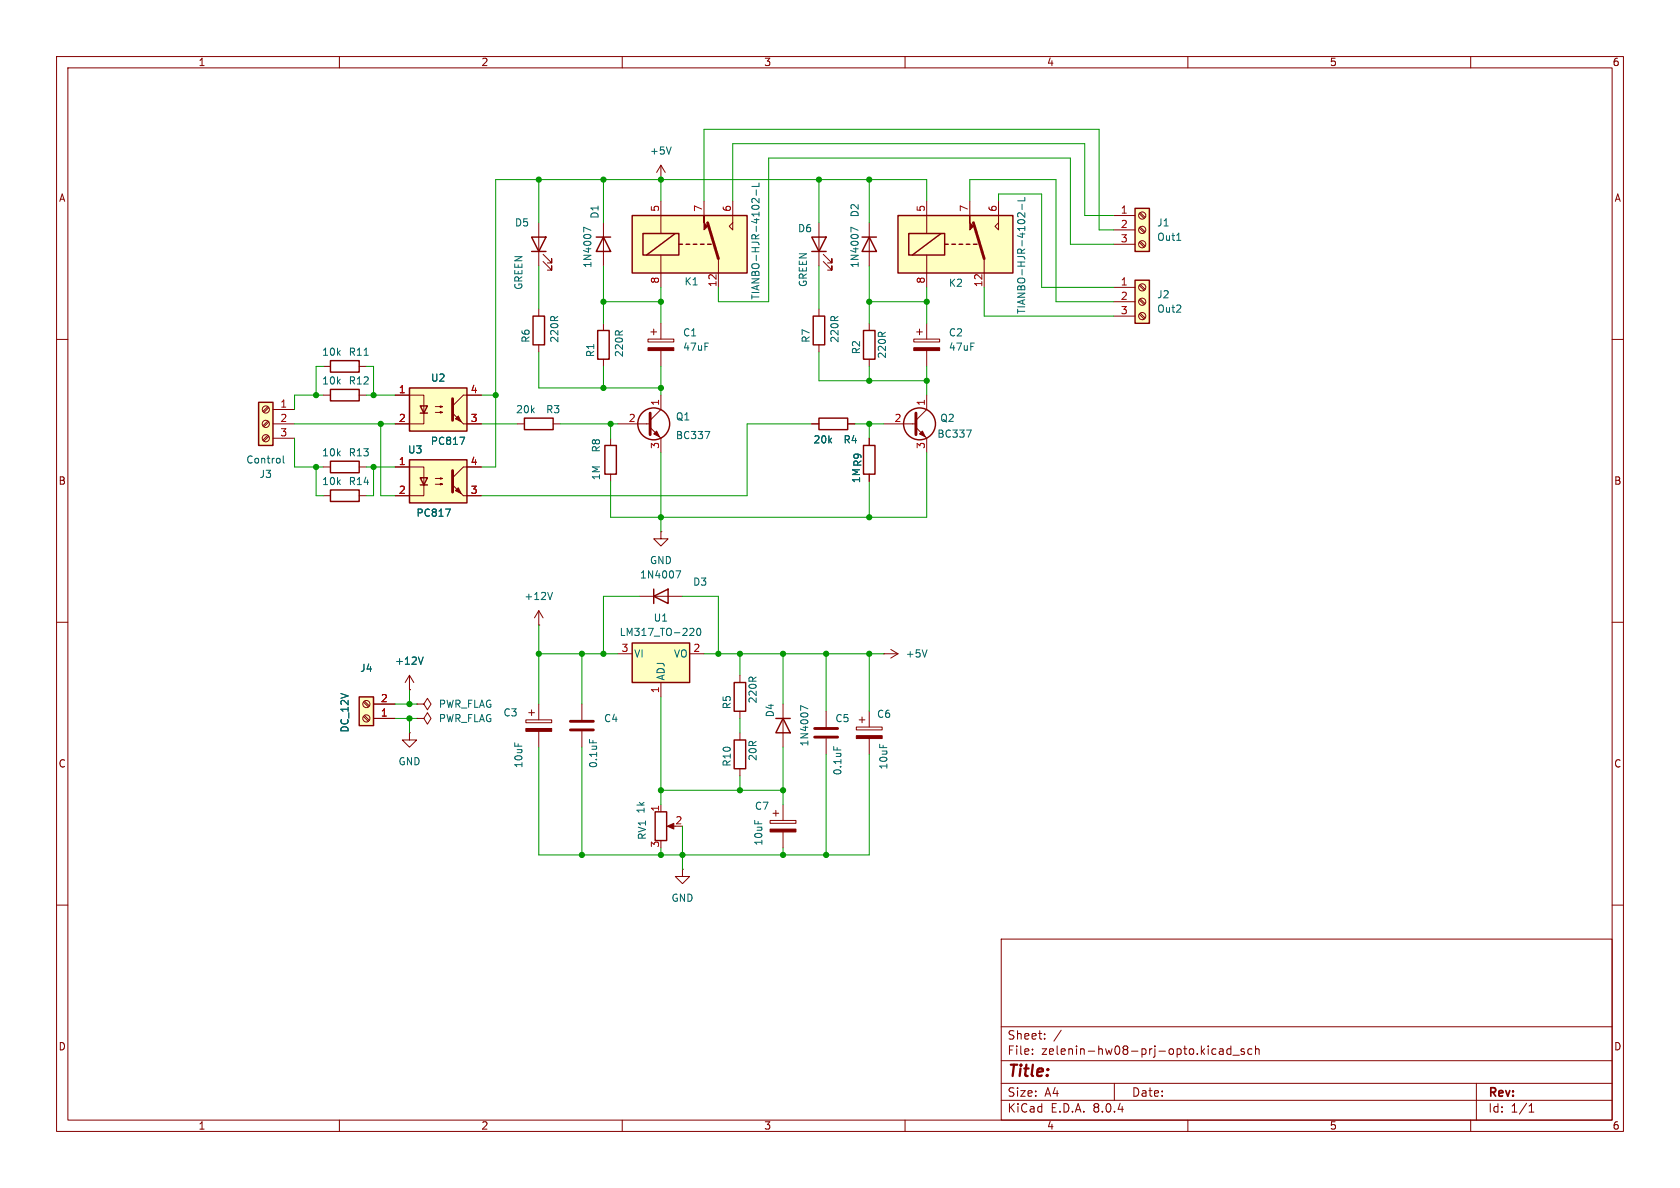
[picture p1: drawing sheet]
<svg xmlns="http://www.w3.org/2000/svg" width="297mm" height="210mm" viewBox="0 0 297 210" stroke-linecap="round" stroke-linejoin="round" font-family="sans-serif">
<g fill="none" stroke="#840000" stroke-width=".18">
<path d="M10 10h277v190h-277zM12 12h273v186h-273zM60 10v2M110 10v2M160 10v2M210 10v2M260 10v2M95.2 39.4v7.6M10 60h2M96 46.2l1.5 1.6v-.8v.8h-.7M96 45l1.5 1.5v-.8v.8h-.7M106.7 57.2v1.2"/>
<path d="M114.6 59.9h4.5v.6h-4.5zM115.1 58.7h1M115.6 58.2v1M116.8 57.2v2.7M285 60h2M91.4 74.9h1.3M97.8 74.9h1.3M106.7 63.5v1.3M107.9 77.5v1.2M116.8 62v2.8M143.5 74.9h1.3M149.9 74.9h1.2"/>
<path d="M107.9 83.8v1.3M10 110h2M72.4 119.4l-.8 1.3M72.4 119.4v2.5M72.4 119.4l.8 1.3M285 110h2M72.4 129.5v1.3h1.3l-1.3 1.3-1.3-1.3h1.3M72.4 129.5h.1M72.4 121.9h.1M73.7 124.5h1.2l.7-1.1 .6 1.1-.6 1-.7-1M73.7 124.5h.1M93 127.3h4.5v.5h-4.5z"/>
<path d="M93.5 126h1M94 125.5v1M95.2 124.5v2.8M95.2 129.3v2.8M10 160h2M116.8 142.2v1.3M118.4 146.1h1M285 160h2M177 166h108v32h-108zM60 198v2M110 198v2M160 198v2"/>
<path d="M177 194.5h108M177 191.5h108M177 187.5h108M177 181.5h108M182.5 186.3v.1M182.5 185.5v.1M184.7 183.6v.1M184.7 182.8v.1M187.6 182.1l-1.3 2M197 191.5v3M210 198v2M214.5 185.4l.5 .1"/>
<path d="M215 186.3l-.5 .1M215.6 185.5h.6v.9M216.2 185.8h-.5a.29 .29 0 0 0-.2 .3 .29 .29 0 0 0 .2 .3l.5-.1M217.6 185.5l-.4-.1-.3 .3v.4l.1 .2h.6M217.6 184.9v1.5M218 186.5h1.1M220 185.5l-.4-.1-.2 .2 .1 .2 .5 .2v.3h-.6M221.3 185.5l-.4-.1-.3 .3v.4l.1 .2h.6M222 185.5l.2-.1 .3 .1 .1 .9M222 184.9v1.5M260 198v2M261 191.5v6.5"/>
<path d="M270.3 196.6h.9M270.3 195.5l.4-.4v1.5"/>
</g>
<path d="M94 41.9h2.5l-1.3 2.6zM94 44.5h2.5M105.7 58.4h2v5.1h-2zM92.7 73.9h5.1v2h-5.1zM106.9 78.7h2.1v5.1h-2.1zM144.8 73.9h5.1v2h-5.1zM115.8 143.5h2.1v5.1h-2.1z" fill="none" stroke="#840000" stroke-width=".25"/>
<g fill="#840000" stroke="#840000" stroke-width=".18">
<path d="M118 146.1l1.1-.6v1.1z"/>
<path d="M114.6 61.5h4.5v.5h-4.5z"/>
<path d="M93 128.8h4.5v.5h-4.5z"/>
</g>
<path d="M74.8 116.1l-.4 1.3" fill="none" stroke="#006464" stroke-width=".18"/>
<path d="M63.5 123.2h2.5v5.1h-2.5z" fill="#ffffc2"/>
<g fill="none" stroke="#840000" stroke-width=".25">
<path d="M94.2 55.9h2.1v5.1h-2.1zM105.4 41.9h2.5M106.7 41.9l1.2 2.6h-2.5zM115.6 105.4l2.5-1.3v2.6zM115.6 104.1v2.6M63.5 123.2h2.5v5.1h-2.5z"/>
<circle cx="115.6" cy="74.9" r="2.82"/>
<circle cx="162.6" cy="74.9" r="2.82"/>
</g>
<g fill="none" stroke="#840000" stroke-width=".18">
<path d="M106.7 39.4v7.6M95.2 54.6v1.3M95.2 61v1.2M109.2 74.9h5.7M114.9 75.6l1.9 1.9v2.5M116.8 69.9v2.5l-1.9 1.9M156.2 74.9h5.7M161.9 75.6l1.9 1.9v2.5M163.8 69.9v2.5l-1.9 1.9M116.8 94v1.3h1.3l-1.3 1.2-1.2-1.2h1.2M116.8 94h.1M95.2 110.5h.1"/>
<path d="M95.2 108l-.7 1.2M95.2 108v2.5M95.2 108l.8 1.2M113 105.4h7.6M64.3 124.1l.8 .9M64.3 126.7l.8 .8M64.4 124l.9 .8M64.4 126.5l.9 .8M66 127h3.8M66 124.5h3.8M102.9 124.5v2.8M102.9 129.3v2.8"/>
<circle cx="64.8" cy="124.5" r=".63"/>
<circle cx="64.8" cy="127" r=".63"/>
</g>
<path d="M114.9 73v3.8M161.9 73v3.8M100.8 129h4.1M100.8 127.5h4.1" fill="none" stroke="#840000" stroke-width=".51"/>
<path d="M104.5 40.7l-1.3-.5v.8M124.6 76.3h.9l-.6 1.2M170.9 76h.8l-.5 1.3M97.7 104.7l-.5 1.3M119.5 100.9h.8l-.5 1.3M104.2 130.7v.6" fill="none" stroke="#006464" stroke-width=".18"/>
<g fill="#840000" stroke="#840000" stroke-width=".18">
<path d="M162.6 76.7l.5-.5 .5 1z"/>
<path d="M115.6 76.7l.5-.5 .5 1z"/>
</g>
<path d="M111.8 113.7h10.1v7h-10.1z" fill="#ffffc2"/>
<path d="M111.8 113.7h10.1v7h-10.1z" fill="none" stroke="#840000" stroke-width=".25"/>
<path d="M109.2 115.6h2.6M121.9 115.6h2.6M116.8 120.7v2.5" fill="none" stroke="#840000" stroke-width=".18"/>
<path d="M122.1 111.1h.5l.1 .3-.8 .9h.8M123.3 111.2l.2-.1a.68 .68 0 0 1 .4 .6 .68 .68 0 0 1-.4 .6l-.2-.1-.1-.3z" fill="none" stroke="#006464" stroke-width=".18"/>
<path d="M111.8 38.1h20.3v10.2h-20.3z" fill="#ffffc2"/>
<path d="M116.8 35.6v5.7M124.5 35.6v2.5M129.5 35.6v5l-.6-.6 .6-.6M116.8 45.1v5.7M127 45.7v5.1M153.7 77.5v1.2M153.7 83.8v1.3M73.7 127h1.2l.7-1 .6 1-.6 1-.7-1M73.7 127h.1" fill="none" stroke="#840000" stroke-width=".18"/>
<path d="M111.8 38.1h20.3v10.2h-20.3zM113.7 41.3h6.3v3.8h-6.3zM119.4 41.3l-5.1 3.8M120 43.2h.6M121.3 43.2h.6M122.6 43.2h.6M123.8 43.2h.7M125.1 43.2h.6M152.7 78.7h2v5.1h-2z" fill="none" stroke="#840000" stroke-width=".25"/>
<path d="M125.1 39.4l1.9 6.3" fill="none" stroke="#840000" stroke-width=".51"/>
<path d="M124.5 38.1v1.3l.6 .6-.6 .6z" fill="#840000" stroke="#840000" stroke-width=".18"/>
<path d="M133.7 33.6v.9M134.2 35.1v.8l-.9-.8-.4 .2 .1 .5M134.2 32.4v.6h-1.3" fill="none" stroke="#006464" stroke-width=".18"/>
<path d="M45.7 71.1h2.6v7.6h-2.6z" fill="#ffffc2"/>
<path d="M45.7 71.1h2.6v7.6h-2.6zM58.4 81.5h5.1v2.1h-5.1zM58.4 86.6h5.1v2h-5.1z" fill="none" stroke="#840000" stroke-width=".25"/>
<g fill="none" stroke="#840000" stroke-width=".18">
<path d="M47.3 77l-.8 .8M47.3 74.4l-.8 .9M47.3 71.9l-.8 .8M47.5 77.1l-.8 .9M47.5 74.6l-.8 .8M47.5 72.1l-.8 .8M48.3 72.4h3.8M48.3 74.9h3.8M48.3 77.5h3.8M57.1 82.6h1.3M57.1 87.6h1.3M63.5 82.6h1.3"/>
<path d="M63.5 87.6h1.3"/>
<circle cx="47" cy="77.5" r=".63"/>
<circle cx="47" cy="72.4" r=".63"/>
<circle cx="47" cy="74.9" r=".63"/>
</g>
<path d="M50.1 80.6v1.1l.2 .2" fill="none" stroke="#006464" stroke-width=".18"/>
<path d="M72.4 68.6h10.1v7.6h-10.1z" fill="#ffffc2"/>
<path d="M72.4 68.6h10.1v7.6h-10.1zM74.3 71.8h1.3l-.7 1.2zM74.3 73h1.3" fill="none" stroke="#840000" stroke-width=".25"/>
<path d="M69.8 69.9h5.1v5h-5.1M77 72.9h1.2l-.3 .1v-.2l.3 .1M77 71.9h1.2l-.3 .1v-.2l.3 .1M81.9 74.9h3.2M85.1 69.9h-3.2l-1.9 1.9" fill="none" stroke="#840000" stroke-width=".18"/>
<g fill="#840000" stroke="#840000" stroke-width=".18">
<path d="M80 73l1.9 1.9z"/>
<path d="M80.5 74l.5-.5 .5 1z"/>
</g>
<path d="M80 70.5v3.8" fill="none" stroke="#840000" stroke-width=".51"/>
<path d="M81.3 77.3h.9l-.6 1.3" fill="none" stroke="#006464" stroke-width=".18"/>
<path d="M72.4 81.3h10.1v7.6h-10.1z" fill="#ffffc2"/>
<g fill="none" stroke="#840000" stroke-width=".25">
<path d="M143.5 41.9h2.5l-1.2 2.6zM143.5 44.5h2.5M143.8 55.9h2v5.1h-2zM152.4 41.9h2.5M153.7 41.9l1.2 2.6h-2.5zM58.4 63.8h5.1v2h-5.1zM58.4 68.8h5.1v2.1h-5.1zM72.4 81.3h10.1v7.6h-10.1zM74.3 84.5h1.3l-.7 1.2zM74.3 85.7h1.3M129.8 130.8h2v5.1h-2zM129.8 120.7h2v5h-2z"/>
<path d="M137.2 127h2.5M138.4 127l1.3 2.5h-2.5z"/>
</g>
<g fill="none" stroke="#840000" stroke-width=".18">
<path d="M116.8 31.8h.1M116.8 29.2l-.7 1.3M116.8 29.2v2.6M116.8 29.2l.8 1.3M144.8 39.4v7.6M153.7 39.4v7.6M144.8 54.6v1.3M145.5 46.2l1.6 1.6v-.8v.8h-.8M145.5 45l1.6 1.5v-.8v.8h-.8M57.1 64.8h1.3M57.1 69.9h1.3M63.5 64.8h1.3"/>
<path d="M63.5 69.9h1.3M144.8 61v1.2M69.8 82.6h5.1v5h-5.1M77 85.6h1.2l-.3 .1v-.2l.3 .1M77 84.6h1.2l-.3 .1v-.2l.3 .1M81.9 87.6h3.2M85.1 82.6h-3.2l-1.9 1.9M130.8 119.4v1.3M156.2 115.6h.1M156.2 115.6h2.5M157.5 114.8l1.2 .8M158.7 115.6l-1.2 .7"/>
<path d="M130.8 125.7v1.3M130.8 129.5v1.3M130.8 135.9v1.3M138.4 124.5v7.6M146 125.7v2.8M146 130.6v2.8M151.4 128.5h4.6v.5h-4.6zM151.9 127.3h1M152.4 126.7v1.1M153.7 125.7v2.8M153.7 130.6v2.8M120.6 153.7v1.2h1.3l-1.3 1.3-1.2-1.3h1.2"/>
<path d="M120.6 153.7h.1M136.1 145h4.6v.5h-4.6zM136.7 143.8h1M137.2 143.3v1M138.4 142.2v2.8M138.4 147.1v2.8"/>
</g>
<g fill="#840000" stroke="#840000" stroke-width=".18">
<path d="M80 85.7l1.9 1.9z"/>
<path d="M80.5 86.7l.5-.5 .5 1z"/>
<path d="M151.4 130h4.6v.6h-4.6z"/>
<path d="M136.1 146.6h4.6v.5h-4.6z"/>
</g>
<path d="M80 83.2v3.8M144 130.3h4.1M144 128.8h4.1" fill="none" stroke="#840000" stroke-width=".51"/>
<path d="M118.7 26l-.5 1.2M151.7 40.7l-1.3-.5v.8M64.4 62.8h.7M78.8 90h.8l-.5 1.3M163.9 114.9l-.4 1.2M142.8 125.3l-1.3-.5v.8M147.4 132v.6" fill="none" stroke="#006464" stroke-width=".18"/>
<path d="M158.7 38.1h20.4v10.2h-20.4z" fill="#ffffc2"/>
<path d="M163.8 35.6v5.7M171.4 35.6v2.5M176.5 35.6v5l-.6-.6 .6-.6M153.7 57.2v1.2M161.5 59.9h4.6v.6h-4.6zM162.1 58.7h1M162.6 58.2v1M163.8 45.1v5.7M163.8 57.2v2.7M174 45.7v5.1M153.7 63.5v1.3M163.8 62v2.8" fill="none" stroke="#840000" stroke-width=".18"/>
<path d="M158.7 38.1h20.4v10.2h-20.4zM152.7 58.4h2v5.1h-2zM160.7 41.3h6.3v3.8h-6.3zM166.4 41.3l-5.1 3.8M167 43.2h.6M168.3 43.2h.6M169.5 43.2h.7M170.8 43.2h.6M172.1 43.2h.6" fill="none" stroke="#840000" stroke-width=".25"/>
<path d="M172.1 39.4l1.9 6.3" fill="none" stroke="#840000" stroke-width=".51"/>
<g fill="#840000" stroke="#840000" stroke-width=".18">
<path d="M171.4 38.1v1.3l.7 .6-.7 .6z"/>
<path d="M161.5 61.5h4.6v.5h-4.6z"/>
</g>
<path d="M180.7 36.1v1M181.2 37.6v.8l-.9-.8-.4 .3 .1 .4M181.2 34.9v.6h-1.3" fill="none" stroke="#006464" stroke-width=".18"/>
<path d="M200.7 36.8h2.5v7.7h-2.5z" fill="#ffffc2"/>
<path d="M200.7 36.8h2.5v7.7h-2.5z" fill="none" stroke="#840000" stroke-width=".25"/>
<g fill="none" stroke="#840000" stroke-width=".18">
<path d="M196.8 38.1h3.9M201.4 37.8l.9 .8M201.6 37.6l.8 .8M196.8 40.6h3.9M196.8 43.2h3.9M201.4 42.8l.9 .9M201.4 40.3l.9 .8M201.6 42.7l.8 .8M201.6 40.1l.8 .9"/>
<circle cx="201.9" cy="38.1" r=".63"/>
<circle cx="201.9" cy="43.2" r=".63"/>
<circle cx="201.9" cy="40.6" r=".63"/>
</g>
<path d="M208 42.5h.8" fill="none" stroke="#006464" stroke-width=".18"/>
<path d="M200.7 49.5h2.5v7.7h-2.5z" fill="#ffffc2"/>
<path d="M200.7 49.5h2.5v7.7h-2.5z" fill="none" stroke="#840000" stroke-width=".25"/>
<g fill="none" stroke="#840000" stroke-width=".18">
<path d="M196.8 50.8h3.9M196.8 53.3h3.9M196.8 55.9h3.9M201.4 55.5l.9 .9M201.4 53l.9 .8M201.4 50.5l.9 .8M201.6 55.4l.8 .8M201.6 52.8l.8 .9M201.6 50.3l.8 .8M69.8 74.9h2.6M69.8 69.9h2.6M82.5 74.9h2.6"/>
<path d="M82.5 69.9h2.6M143.5 74.9h1.3M149.9 74.9h1.2M153.7 77.5v1.2M69.8 82.6h2.6M69.8 87.6h2.6M82.5 82.6h2.6M82.5 87.6h2.6M153.7 83.8v1.3M66 127h3.8M66 124.5h3.8M72.4 121.9h.1"/>
<circle cx="201.9" cy="50.8" r=".63"/>
<circle cx="201.9" cy="53.3" r=".63"/>
<circle cx="201.9" cy="55.9" r=".63"/>
</g>
<g fill="none" stroke="#009600" stroke-width=".18">
<path d="M95.2 31.8v7.6M106.7 31.8v7.6M116.8 31.8v3.8M124.5 35.6v-12.7h69.8v17.7h2.5M129.5 35.6v-10.2h62.3v12.7h5M144.8 31.8v7.6M153.7 31.8v7.6M163.8 35.6v-3.8h-76.2v50.8h-2.5M171.4 35.6v-3.8h15.3v21.5h10.1M176.5 35.6v-1.3h7.6v16.5h12.7M95.2 47v7.6M106.7 53.3h10.1"/>
<path d="M106.7 47v10.2M116.8 50.8v6.4M144.8 47v7.6M153.7 53.3h10.1M153.7 47v10.2M163.8 50.8v6.4M174 50.8v5.1h22.8M196.8 43.2h-7.6v-15.3h-53.3v25.4h-8.9v-2.5M52.1 74.9h17.7M52.1 77.5v5.1h5M57.1 69.9h-5v2.5M57.1 64.8h-1.2v5.1"/>
<path d="M64.8 69.9h5M64.8 64.8h1.2v5.1M67.3 74.9v12.7h2.5M85.1 74.9h6.3M85.1 69.9h2.5M95.2 62.2v6.4h21.6M99.1 74.9h10.1M106.7 64.8v3.8M107.9 74.9v2.6M116.8 64.8v5.1M143.5 74.9h-11.4v12.7h-47M144.8 62.2v5.1h19"/>
<path d="M151.1 74.9h5.1M153.7 64.8v2.5M153.7 74.9v2.6M163.8 64.8v5.1M55.9 82.6v5h1.2M64.8 82.6h5M66 82.6v5h-1.2M116.8 80v14M153.7 85.1v6.3M163.8 80v11.4h-55.9v-6.3M95.2 115.6h14M95.2 110.5v14"/>
<path d="M102.9 115.6v8.9M113 105.4h-6.3v10.2M120.6 105.4h6.4v10.2M124.5 115.6h31.7M130.8 115.6v3.8M138.4 115.6v8.9M146 115.6v10.1M153.7 115.6v10.1M69.8 127h3.9M69.8 124.5h3.9M72.4 121.9v2.6M72.4 127v2.5"/>
<path d="M95.2 132.1v19h58.5v-17.7M102.9 132.1v19M116.8 123.2v19M116.8 139.7h21.6M130.8 127v2.5M130.8 137.2v2.5M138.4 132.1v10.1M146 133.4v17.7M116.8 149.9v1.2M120.6 146.1v7.6M138.4 149.9v1.2"/>
</g>
<path d="M81.3 77.3h.9l-.6 1.3M78.8 90h.8l-.5 1.3M74.8 116.1l-.4 1.3" fill="none" stroke="#006464" stroke-width=".18"/>
<g fill="#009600" stroke="#009600" stroke-width=".18">
<circle cx="116.8" cy="139.7" r=".46"/>
<circle cx="102.9" cy="115.6" r=".46"/>
<circle cx="106.7" cy="115.6" r=".46"/>
<circle cx="102.9" cy="151.1" r=".46"/>
<circle cx="120.6" cy="151.1" r=".46"/>
<circle cx="116.8" cy="151.1" r=".46"/>
<circle cx="72.4" cy="124.5" r=".46"/>
<circle cx="72.4" cy="127" r=".46"/>
<circle cx="95.2" cy="115.6" r=".46"/>
<circle cx="106.7" cy="53.3" r=".46"/>
<circle cx="116.8" cy="53.3" r=".46"/>
<circle cx="106.7" cy="68.6" r=".46"/>
<circle cx="107.9" cy="74.9" r=".46"/>
<circle cx="87.6" cy="69.9" r=".46"/>
<circle cx="95.2" cy="31.8" r=".46"/>
<circle cx="106.7" cy="31.8" r=".46"/>
<circle cx="116.8" cy="68.6" r=".46"/>
<circle cx="153.7" cy="91.4" r=".46"/>
<circle cx="153.7" cy="67.3" r=".46"/>
<circle cx="153.7" cy="74.9" r=".46"/>
<circle cx="116.8" cy="91.4" r=".46"/>
<circle cx="163.8" cy="67.3" r=".46"/>
<circle cx="55.9" cy="82.6" r=".46"/>
<circle cx="55.9" cy="69.9" r=".46"/>
<circle cx="66" cy="69.9" r=".46"/>
<circle cx="67.3" cy="74.9" r=".46"/>
<circle cx="66" cy="82.6" r=".46"/>
<circle cx="138.4" cy="151.1" r=".46"/>
<circle cx="146" cy="151.1" r=".46"/>
<circle cx="153.7" cy="115.6" r=".46"/>
<circle cx="146" cy="115.6" r=".46"/>
<circle cx="138.4" cy="115.6" r=".46"/>
<circle cx="138.4" cy="139.7" r=".46"/>
<circle cx="130.8" cy="139.7" r=".46"/>
<circle cx="127" cy="115.6" r=".46"/>
<circle cx="130.8" cy="115.6" r=".46"/>
<circle cx="153.7" cy="53.3" r=".46"/>
<circle cx="144.8" cy="31.8" r=".46"/>
<circle cx="153.7" cy="31.8" r=".46"/>
<circle cx="116.8" cy="31.8" r=".46"/>
<circle cx="163.8" cy="53.3" r=".46"/>
</g>
<text font-size="2.8" fill="#840000" x="178" y="190.9">Title:</text>
<g font-size="2.1" fill="#840000">
<text x="178" y="184">Sheet:</text>
<text x="178" y="186.7">File:</text>
<text x="184.1" y="186.7">zelenin-hw08-prj-opto.kicad_sch</text>
<text x="178" y="196.9">KiCad</text>
<text x="178" y="194.1">Size:</text>
<text x="184.7" y="194.1">A4</text>
<text x="185.7" y="196.9">E.D.A.</text>
<text x="193.3" y="196.9">8.0.4</text>
<text x="200" y="194.1">Date:</text>
<text x="263" y="194.3">Rev:</text>
<text x="263" y="196.9">Id:</text>
<text x="267.1" y="196.9">1/1</text>
</g>
<g font-size="1.8" fill="#840000">
<text x="35" y="11.9">1</text>
<text x="85" y="11.9">2</text>
<text x="135" y="11.9">3</text>
<text x="185" y="11.9">4</text>
<text x="235" y="11.9">5</text>
<text x="285" y="11.9">6</text>
<text x="10.3" y="35.9">A</text>
<text x="285.3" y="35.9">A</text>
<text x="10.3" y="85.9">B</text>
<text x="285.3" y="85.9">B</text>
<text x="10.3" y="135.9">C</text>
<text x="285.3" y="135.9">C</text>
<text x="10.3" y="185.9">D</text>
<text x="285.3" y="185.9">D</text>
<text x="35" y="199.9">1</text>
<text x="85" y="199.9">2</text>
<text x="135" y="199.9">3</text>
<text x="185" y="199.9">4</text>
<text x="235" y="199.9">5</text>
<text x="285" y="199.9">6</text>
</g>
<g font-size="1.8" fill="#006464">
<text x="114.8" y="27.5">+5V</text>
<text x="90.9" y="40.2">D5</text>
<text x="106" y="38.8" transform="rotate(-90 106 38.8)">D1</text>
<text x="141" y="41.2">D6</text>
<text x="152" y="38.5" transform="rotate(-90 152 38.5)">D2</text>
<text x="204.5" y="40.2">J1</text>
<text x="104.7" y="47.5" transform="rotate(-90 104.7 47.5)">1N4007</text>
<text x="152" y="47.5" transform="rotate(-90 152 47.5)">1N4007</text>
<text x="204.5" y="42.8">Out1</text>
<text x="92.6" y="51.3" transform="rotate(-90 92.6 51.3)">GREEN</text>
<text x="120.9" y="50.6">K1</text>
<text x="134.5" y="53.1" transform="rotate(-90 134.5 53.1)">TIANBO-HJR-4102-L</text>
<text x="142.8" y="50.8" transform="rotate(-90 142.8 50.8)">GREEN</text>
<text x="167.6" y="50.9">K2</text>
<text x="204.5" y="52.9">J2</text>
<text x="120.7" y="59.7">C1</text>
<text x="167.6" y="59.7">C2</text>
<text x="181.5" y="55.6" transform="rotate(-90 181.5 55.6)">TIANBO-HJR-4102-L</text>
<text x="204.5" y="55.5">Out2</text>
<text x="56.8" y="63.1">10k</text>
<text x="61.6" y="63.1">R11</text>
<text x="93.8" y="60.7" transform="rotate(-90 93.8 60.7)">R6</text>
<text x="98.9" y="60.7" transform="rotate(-90 98.9 60.7)">220R</text>
<text x="105.3" y="63.2" transform="rotate(-90 105.3 63.2)">R1</text>
<text x="110.3" y="63.2" transform="rotate(-90 110.3 63.2)">220R</text>
<text x="120.7" y="62.2">47uF</text>
<text x="143.4" y="60.7" transform="rotate(-90 143.4 60.7)">R7</text>
<text x="148.4" y="60.7" transform="rotate(-90 148.4 60.7)">220R</text>
<text x="152.2" y="62.7" transform="rotate(-90 152.2 62.7)">R2</text>
<text x="156.8" y="63.5" transform="rotate(-90 156.8 63.5)">220R</text>
<text x="167.6" y="62.2">47uF</text>
<text x="56.8" y="68.2">10k</text>
<text x="61.6" y="68.2">R12</text>
<text x="76.1" y="67.7">U2</text>
<text x="91.1" y="73.3">20k</text>
<text x="96.4" y="73.3">R3</text>
<text x="119.4" y="77.8">BC337</text>
<text x="119.4" y="74.5">Q1</text>
<text x="165.6" y="77.6">BC337</text>
<text x="166.1" y="74.8">Q2</text>
<text x="43.4" y="82.1">Control</text>
<text x="56.8" y="80.9">10k</text>
<text x="61.6" y="80.9">R13</text>
<text x="72" y="80.4">U3</text>
<text x="76.1" y="78.8">PC817</text>
<text x="106.3" y="80.1" transform="rotate(-90 106.3 80.1)">R8</text>
<text x="143.7" y="78.6">20k</text>
<text x="149" y="78.6">R4</text>
<text x="45.8" y="84.7">J3</text>
<text x="56.8" y="86">10k</text>
<text x="61.6" y="86">R14</text>
<text x="106.3" y="85" transform="rotate(-90 106.3 85)">1M</text>
<text x="152.2" y="85.5" transform="rotate(-90 152.2 85.5)">1M R9</text>
<text x="73.5" y="91.5">PC817</text>
<text x="114.8" y="99.9">GND</text>
<text x="92.6" y="106.3">+12V</text>
<text x="113" y="102.5">1N4007</text>
<text x="122.4" y="103.7">D3</text>
<text x="109.5" y="112.6">LM317_TO-220</text>
<text x="115.5" y="110.1">U1</text>
<text x="63.6" y="119">J4</text>
<text x="69.7" y="117.7">+12V</text>
<text x="112" y="116.4">VI</text>
<text x="119" y="116.4">VO</text>
<text x="160" y="116.4">+5V</text>
<text x="77.5" y="125.3">PWR_FLAG</text>
<text x="117.7" y="120.4" transform="rotate(-90 117.7 120.4)">ADJ</text>
<text x="129.4" y="125.5" transform="rotate(-90 129.4 125.5)">R5</text>
<text x="134" y="124.5" transform="rotate(-90 134 124.5)">220R</text>
<text x="61.8" y="129.6" transform="rotate(-90 61.8 129.6)">DC_12V</text>
<text x="77.5" y="127.9">PWR_FLAG</text>
<text x="88.9" y="126.8">C3</text>
<text x="106.7" y="127.9">C4</text>
<text x="137" y="126.9" transform="rotate(-90 137 126.9)">D4</text>
<text x="147.6" y="127.9">C5</text>
<text x="154.9" y="127.1">C6</text>
<text x="70.4" y="135.5">GND</text>
<text x="92.6" y="135.9" transform="rotate(-90 92.6 135.9)">10uF</text>
<text x="105.8" y="135.9" transform="rotate(-90 105.8 135.9)">0.1uF</text>
<text x="129.4" y="135.6" transform="rotate(-90 129.4 135.6)">R10</text>
<text x="134" y="134.6" transform="rotate(-90 134 134.6)">20R</text>
<text x="143.1" y="132.1" transform="rotate(-90 143.1 132.1)">1N4007</text>
<text x="148.9" y="137.2" transform="rotate(-90 148.9 137.2)">0.1uF</text>
<text x="157.1" y="136.1" transform="rotate(-90 157.1 136.1)">10uF</text>
<text x="114.1" y="143.9" transform="rotate(-90 114.1 143.9)">1k</text>
<text x="133.4" y="143.4">C7</text>
<text x="114.4" y="148.6" transform="rotate(-90 114.4 148.6)">RV1</text>
<text x="135" y="149.6" transform="rotate(-90 135 149.6)">10uF</text>
<text x="118.6" y="159.6">GND</text>
</g>
<g font-size="1.8" fill="#a90000">
<text x="116.6" y="37.5" transform="rotate(-90 116.6 37.5)">5</text>
<text x="124.2" y="37.5" transform="rotate(-90 124.2 37.5)">7</text>
<text x="129.3" y="37.5" transform="rotate(-90 129.3 37.5)">6</text>
<text x="163.6" y="37.5" transform="rotate(-90 163.6 37.5)">5</text>
<text x="171.2" y="37.5" transform="rotate(-90 171.2 37.5)">7</text>
<text x="176.3" y="37.5" transform="rotate(-90 176.3 37.5)">6</text>
<text x="198" y="37.8">1</text>
<text x="198" y="40.4">2</text>
<text x="198" y="42.9">3</text>
<text x="116.6" y="50.2" transform="rotate(-90 116.6 50.2)">8</text>
<text x="126.7" y="50.8" transform="rotate(-90 126.7 50.8)">12</text>
<text x="163.6" y="50.2" transform="rotate(-90 163.6 50.2)">8</text>
<text x="173.7" y="50.8" transform="rotate(-90 173.7 50.8)">12</text>
<text x="198" y="50.5">1</text>
<text x="198" y="53.1">2</text>
<text x="198" y="55.6">3</text>
<text x="70.4" y="69.6">1</text>
<text x="83.1" y="69.6">4</text>
<text x="116.6" y="71.8" transform="rotate(-90 116.6 71.8)">1</text>
<text x="163.6" y="71.8" transform="rotate(-90 163.6 71.8)">1</text>
<text x="49.5" y="72.1">1</text>
<text x="49.5" y="74.7">2</text>
<text x="49.5" y="77.2">3</text>
<text x="70.4" y="74.7">2</text>
<text x="83.1" y="74.7">3</text>
<text x="111.1" y="74.7">2</text>
<text x="158" y="74.7">2</text>
<text x="70.4" y="82.3">1</text>
<text x="83.1" y="82.3">4</text>
<text x="116.6" y="79.4" transform="rotate(-90 116.6 79.4)">3</text>
<text x="163.6" y="79.4" transform="rotate(-90 163.6 79.4)">3</text>
<text x="70.4" y="87.4">2</text>
<text x="83.1" y="87.4">3</text>
<text x="109.8" y="115.3">3</text>
<text x="122.5" y="115.3">2</text>
<text x="67.2" y="124.2">2</text>
<text x="116.6" y="122.6" transform="rotate(-90 116.6 122.6)">1</text>
<text x="67.2" y="126.7">1</text>
<text x="116.6" y="143.6" transform="rotate(-90 116.6 143.6)">1</text>
<text x="116.6" y="149.9" transform="rotate(-90 116.6 149.9)">3</text>
<text x="119.3" y="145.8">2</text>
</g>
</svg>
